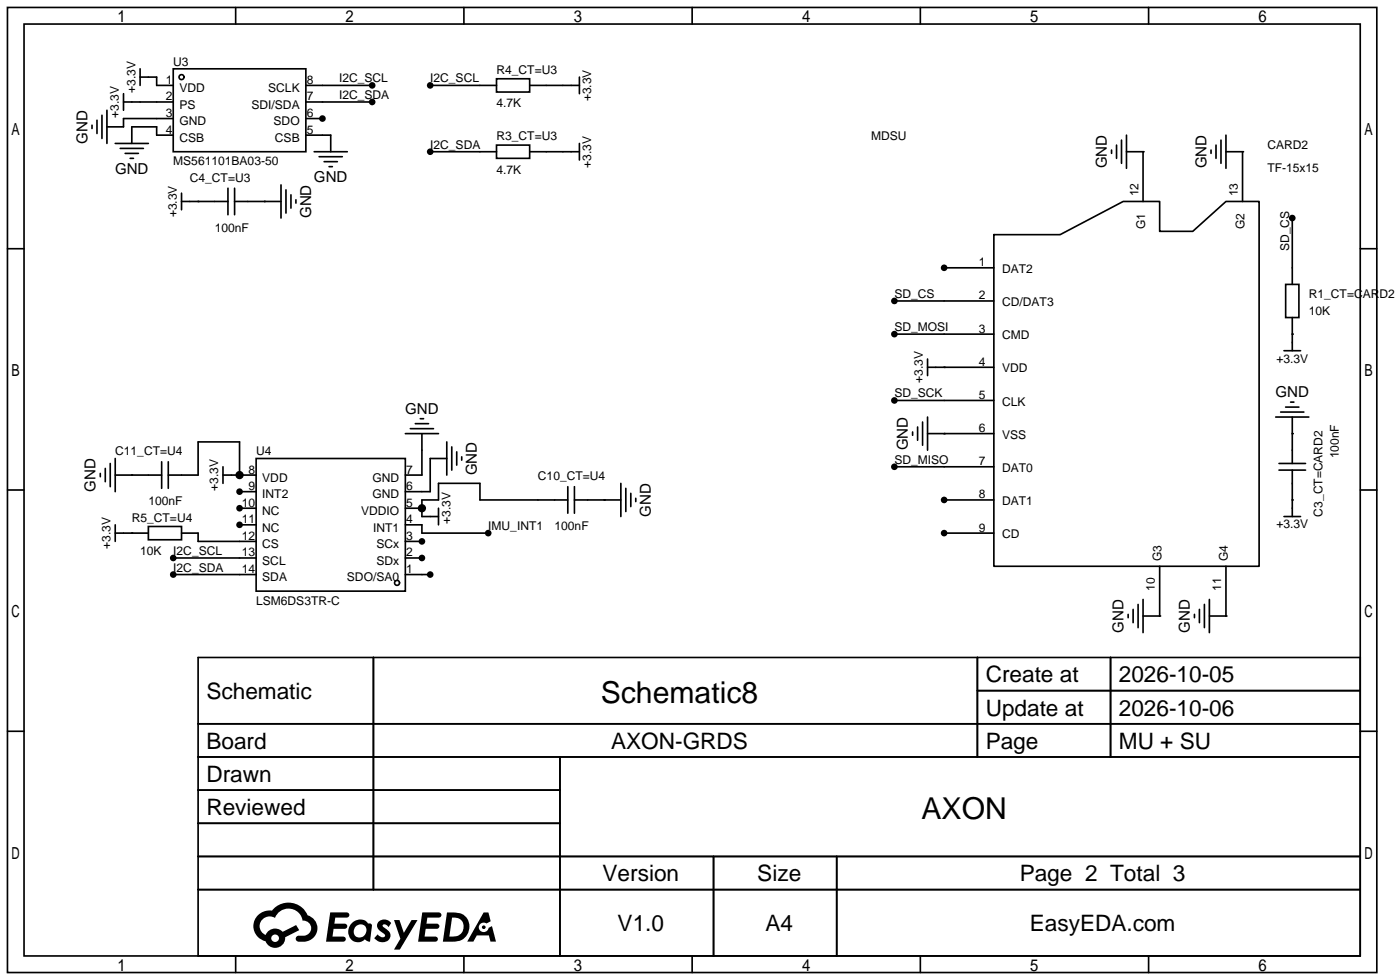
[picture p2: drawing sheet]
<svg xmlns="http://www.w3.org/2000/svg" width="214mm" height="150mm" viewBox="0 0 214 150" stroke-linecap="round" stroke-linejoin="round" font-family="sans-serif">
<g fill="none" stroke="#000" stroke-width=".25">
<path d="M1.1 1.1h209.8v147.9h-209.8zM3.7 3.7h204.7v142.7h-204.7zM14.1 19.2v.5M14.9 18.4v2M15.6 17.7v3.5M16.4 16.9v5.1M18.9 15.6h7.6M18.9 14.4v2.5M21.5 11.8h2.5v1.3h2.5M21.5 10.5v2.6M26.5 10.5h20.4v12.7h-20.4zM26.5 18.2h-7.6v1.2h-2.5"/>
<path d="M36.1 1.1v2.6M46.9 13.1h10.1M46.9 15.6h10.1M46.9 18.2h2.5M65.9 13.1h10.2M71.1 1.1v2.6M76.1 12.1h5.1v2h-5.1zM81.2 13.1h7.6M88.8 11.8v2.6M106 1.1v2.6M141 1.1v2.6M176 1.1v2.6"/>
<path d="M1.1 38.1h2.6M17.7 22h5M18.4 22.7h3.6M19.2 23.5h2M19.9 24.3h.5M26.5 20.7h-2.5v-1.3h-3.8v2.6M27.8 30.9h7.1M27.8 29.6v2.5M30.4 30.9h.1M34.9 28.8v4.1M35.9 30.9h7.2M35.9 28.8v4.1"/>
<path d="M40.5 30.9h.1M43.1 28.3v5.1M43.8 29.1v3.5M44.6 29.8v2.1M45.3 30.6v.5M46.9 20.7h3.8v2.5M48.1 23.2h5.1M48.9 24h3.6M49.7 24.8h2M50.4 25.5h.5M65.9 23.2h10.2M76.1 22.2h5.1v2.1h-5.1z"/>
<path d="M81.2 23.2h7.6M88.8 22v2.5M152.3 35.9h10.1l9.7-5h5.6v4.5h5.1l5-4.5h5.1v55.8h-40.6zM170.3 23v.5M171.1 22.2v2.1M171.8 21.5v3.5M172.6 23.2h2.5M172.6 20.7v5.1M175.1 23.2h.1M175.1 23.2v7.7M185.5 23v.5M186.3 22.2v2.1"/>
<path d="M187.1 21.5v3.5M187.8 20.7v5.1M187.8 23.2h2.6M190.4 23.2h.1M190.4 23.2v7.7M198 33.4v10.2M208.4 38.1h2.5M137 46.1h15.3M137 51.2h15.3M142.1 56.3h10.2M142.1 55v2.5M144.7 56.3h.1"/>
<path d="M144.7 41h7.6M196.7 53.7h2.6M197 43.6h2v5h-2zM198 51.2h.1M198 48.6v5.1M1.1 75.1h2.6M15.4 72.5v.5M16.1 71.8v2M16.9 71v3.5M17.7 72.8h7.1M17.7 70.2v5.1M20.2 72.8h.1"/>
<path d="M24.8 70.7v4.1M25.8 72.8h4.6v-5.1h6.3v5.1M25.8 70.7v4.1M34.2 72.8h5M34.2 71.5v2.5M36.7 77.9h2.5M36.7 75.3h2.5M39.2 70.2h22.9v20.4h-22.9zM62.1 77.9h2.5M62.1 66.4h5.1M62.9 65.7h3.5M63.6 64.9h2.1"/>
<path d="M64.4 64.1h.5M64.6 66.4v6.4h-2.5M67.2 77.9v2.5M68.5 70.2h-2.6v5.1h-3.8M68.5 67.7v5.1M69.2 68.5v3.5M70 69.2v2M70.7 70v.5M87 76.6h-13.5v-2.6h-6.3v2.6h-2.6v2.5h2.6M87 74.5v4.1M88 76.6h7.1M88 74.5v4.1"/>
<path d="M92.6 76.6h.1M95.1 74v5.1M95.9 74.8v3.6M96.6 75.6v2M97.4 76.3v.5M137 61.3h15.3M137 71.5h15.3M139.8 66.2v.5M140.6 65.4v2M141.4 64.6v3.6M142.1 66.4h10.2M142.1 63.9v5.1"/>
<path d="M144.7 66.4h.1M144.7 76.6h7.6M195.5 63.9h5M196 71h4M196 72h4M196.2 63.1h3.6M196.7 79.1h2.6M197 62.4h2M197.7 61.6h.5M198 76.6h.1M198 66.4h.1M198 63.9v7.1"/>
<path d="M198 72v7.1M208.4 75.1h2.5M17.7 81.7h5M17.7 80.4v2.5M20.2 81.7h.1M22.7 80.6h5.1v2.1h-5.1zM26.5 88h12.7M26.5 85.5h12.7M27.8 81.7h2.6v1.2h8.8M36.7 80.4h2.5M62.1 88h3.8M62.1 85.5h2.5"/>
<path d="M62.1 82.9h2.5M62.1 80.4h2.5v1.3h10.2M144.7 81.7h7.6M172.8 94.1v.5M173.6 93.3v2.1M174.4 92.6v3.5M175.1 91.8v5.1M175.1 94.4h2.6M177.7 94.4h.1M177.7 86.7v7.7M183 94.1v.5M183.8 93.3v2.1"/>
<path d="M184.5 92.6v3.5M185.3 94.4h2.5M185.3 91.8v5.1M187.8 94.4h.1M187.8 86.7v7.7M1.1 112h2.6M30.4 100.7h178v45.7h-178zM30.4 110.9h178M30.4 116h178M57.2 100.7v35.6M85.8 116v30.4M149.8 100.7v15.3"/>
<path d="M149.8 105.8h58.6M170.2 100.7v15.3M208.4 112h2.5M30.4 121h55.4M30.4 131.2h178M30.4 126.1h55.4M30.4 136.3h178M109.3 131.2v15.2M128.2 131.2v15.2M36.1 146.4v2.6M71.1 146.4v2.6M106 146.4v2.6"/>
<path d="M141 146.4v2.6M176 146.4v2.6"/>
<circle cx="27.8" cy="11.8" r=".38"/>
<circle cx="60.8" cy="89.3" r=".38"/>
</g>
<g fill="#000">
<path d="M64.7 139.8h1.6a1.32 1.32 0 0 1 1.3 .2 .39 .39 0 0 1-.4 .6h-1.7l-.2 .9h1.7a.4 .4 0 0 1 .3 .4 .4 .4 0 0 1-.4 .4h-1.7l-.1 1.2h.8a1.23 1.23 0 0 1 1.1 .2 .39 .39 0 0 1-.3 .5h-2.6zM50.6 139.8h1.6a1.31 1.31 0 0 1 1.3 .2 .4 .4 0 0 1-.4 .6h-1.7l-.2 .9h1.7a.4 .4 0 0 1 .3 .4 .4 .4 0 0 1-.4 .4h-1.7l-.2 1.2h.9a1.23 1.23 0 0 1 1.1 .2 .39 .39 0 0 1-.3 .5h-2.6zM58.1 141.1a1.3 1.3 0 0 1 1.8 .3l-.4 .6a.54 .54 0 0 0-.9-.2l.1 .1a2.32 2.32 0 0 1 1.1 1.4 1.36 1.36 0 0 1-1.1 1 1.36 1.36 0 0 1-1.4-.6l.6-.6a.7 .7 0 0 0 1.1 .3l-.1-.3a2.4 2.4 0 0 1-1.1-1.3l.1-.5zM60.4 140.9h.8l.7 2 1.2-2h.9l-2.7 4.6h-.9l.9-1.7zM74.1 139.8h.7l.4 1.3-.7 .4a.75 .75 0 0 0-1.1 .3 .75 .75 0 0 0 .5 1 .75 .75 0 0 0 1-.7l.5-.2 .6 2.3h-.9l-.2-.9h-1.8l-.6 .9h-.9z"/>
<path d="M39.5 140.2a2.37 2.37 0 0 0 1.2 4 1.54 1.54 0 0 0 1.8 1 1.54 1.54 0 0 0 1.2-1.6l2.1-1.1-.4-.8-2.1 1a1.57 1.57 0 0 0-2.6 .5 1.5 1.5 0 0 1-.7-2.1 1.5 1.5 0 0 1 2.1-.5 2.23 2.23 0 0 1 2.3-1.4 2.23 2.23 0 0 1 2 1.8 1.16 1.16 0 0 1 1.3 1.1 1.16 1.16 0 0 1-1.1 1.2h-.7a.47 .47 0 0 0-.6 .4 .47 .47 0 0 0 .4 .6 2.26 2.26 0 0 0 2.9-2.6 2.12 2.12 0 0 0-1.5-1.5 3.2 3.2 0 0 0-5.4-.7h-.4a2.55 2.55 0 0 0-1.8 .7zM41.6 143.7a.58 .58 0 0 1 1.1 0 .58 .58 0 0 1-1.1 0z"/>
<path d="M53.9 141.4a1.62 1.62 0 0 0-.4 2.1 1.62 1.62 0 0 0 2.1 .7l.3-.3 .4 .3h.4l.3-2.4-.2-.3h-.1a.57 .57 0 0 1-.6-.4 1.73 1.73 0 0 0-2.2 .3zM54.5 141.9a.96 .96 0 0 1 1.5 0 .96 .96 0 0 1-.3 1.5 .95 .95 0 0 1-1.3-.1 .95 .95 0 0 1 .1-1.4z"/>
<path d="M68.5 139.8l-.6 4.4h1.4a2.27 2.27 0 0 0 2.5-1.6 2.27 2.27 0 0 0-1.3-2.7zM69.3 140.6a1.5 1.5 0 0 1 1.8 1.5 1.5 1.5 0 0 1-2 1.4h-.3z"/>
<circle cx="49.4" cy="18.2" r=".51"/>
<circle cx="57" cy="15.6" r=".51"/>
<circle cx="57" cy="13.1" r=".51"/>
<circle cx="65.9" cy="13.1" r=".51"/>
<circle cx="65.9" cy="23.2" r=".51"/>
<circle cx="198" cy="33.4" r=".51"/>
<circle cx="137" cy="46.1" r=".51"/>
<circle cx="137" cy="51.2" r=".51"/>
<circle cx="144.7" cy="41" r=".51"/>
<circle cx="36.7" cy="77.9" r=".51"/>
<circle cx="36.7" cy="75.3" r=".51"/>
<circle cx="36.7" cy="72.8" r=".63"/>
<circle cx="64.6" cy="77.9" r=".63"/>
<circle cx="137" cy="61.3" r=".51"/>
<circle cx="137" cy="71.5" r=".51"/>
<circle cx="144.7" cy="76.6" r=".51"/>
<circle cx="26.5" cy="85.5" r=".51"/>
<circle cx="26.5" cy="88" r=".51"/>
<circle cx="36.7" cy="80.4" r=".51"/>
<circle cx="64.6" cy="82.9" r=".51"/>
<circle cx="64.6" cy="85.5" r=".51"/>
<circle cx="65.9" cy="88" r=".51"/>
<circle cx="74.8" cy="81.7" r=".51"/>
<circle cx="144.7" cy="81.7" r=".51"/>
<circle cx="74.1" cy="142" r=".28"/>
</g>
<g font-size="4.6">
<text x="92.1" y="107.6">Schematic8</text>
<text x="141.2" y="125.4">AXON</text>
</g>
<g font-size="3.5">
<text x="31.6" y="107.1">Schematic</text>
<text x="151" y="104.5">Create at</text>
<text x="171.4" y="104.5">2026-10-05</text>
<text x="151" y="109.6">Update at</text>
<text x="171.4" y="109.6">2026-10-06</text>
<text x="31.6" y="114.7">Board</text>
<text x="31.6" y="119.8">Drawn</text>
<text x="93.6" y="114.7">AXON-GRDS</text>
<text x="151" y="114.7">Page</text>
<text x="171.4" y="114.7">MU + SU</text>
<text x="31.6" y="124.8">Reviewed</text>
<text x="92.3" y="135">Version</text>
<text x="116" y="135">Size</text>
<text x="156.2" y="135">Page 2 Total 3</text>
<text x="94.6" y="142.6">V1.0</text>
<text x="117.3" y="142.6">A4</text>
<text x="157.8" y="142.6">EasyEDA.com</text>
</g>
<g font-size="2.3">
<text x="13.4" y="22" transform="rotate(-90 13.4 22)">GND</text>
<text x="17.6" y="26.6">GND</text>
<text x="48.1" y="27.9">GND</text>
<text x="169.6" y="25.8" transform="rotate(-90 169.6 25.8)">GND</text>
<text x="184.8" y="25.8" transform="rotate(-90 184.8 25.8)">GND</text>
<text x="47.7" y="33.4" transform="rotate(-90 47.7 33.4)">GND</text>
<text x="62.1" y="63.4">GND</text>
<text x="195.4" y="60.9">GND</text>
<text x="139.1" y="69" transform="rotate(-90 139.1 69)">GND</text>
<text x="14.7" y="75.3" transform="rotate(-90 14.7 75.3)">GND</text>
<text x="73.1" y="72.8" transform="rotate(-90 73.1 72.8)">GND</text>
<text x="99.7" y="79.1" transform="rotate(-90 99.7 79.1)">GND</text>
<text x="172.1" y="96.9" transform="rotate(-90 172.1 96.9)">GND</text>
<text x="182.3" y="96.9" transform="rotate(-90 182.3 96.9)">GND</text>
</g>
<g font-size="1.8">
<text x="26.5" y="10.1">U3</text>
<text x="76.1" y="11.3">R4_CT=U3</text>
<text x="20.7" y="14.2" transform="rotate(-90 20.7 14.2)">+3.3V</text>
<text x="25.4" y="12.9">1</text>
<text x="25.4" y="15.4">2</text>
<text x="25.4" y="17.9">3</text>
<text x="27.5" y="14.1">VDD</text>
<text x="27.5" y="16.7">PS</text>
<text x="38.5" y="16.7">SDI/SDA</text>
<text x="41.1" y="14.1">SCLK</text>
<text x="47" y="17.9">6</text>
<text x="47" y="15.4">7</text>
<text x="47" y="12.9">8</text>
<text x="51.9" y="15.2">I2C_SDA</text>
<text x="51.9" y="12.6">I2C_SCL</text>
<text x="65.9" y="12.6">I2C_SCL</text>
<text x="76.1" y="16.4">4.7K</text>
<text x="90.6" y="15.5" transform="rotate(-90 90.6 15.5)">+3.3V</text>
<text x="18.2" y="18.1" transform="rotate(-90 18.2 18.1)">+3.3V</text>
<text x="25.4" y="20.5">4</text>
<text x="27.5" y="19.2">GND</text>
<text x="27.5" y="21.7">CSB</text>
<text x="41.9" y="19.2">SDO</text>
<text x="42.1" y="21.7">CSB</text>
<text x="47" y="20.5">5</text>
<text x="65.9" y="22.8">I2C_SDA</text>
<text x="76.1" y="21.5">R3_CT=U3</text>
<text x="133.5" y="21.5">MDSU</text>
<text x="194.2" y="22.8">CARD2</text>
<text x="26.5" y="25.3">MS561101BA03-50</text>
<text x="29.1" y="27.9">C4_CT=U3</text>
<text x="76.1" y="26.6">4.7K</text>
<text x="90.6" y="25.7" transform="rotate(-90 90.6 25.7)">+3.3V</text>
<text x="194.2" y="26.3">TF-15x15</text>
<text x="27.1" y="33.3" transform="rotate(-90 27.1 33.3)">+3.3V</text>
<text x="32.9" y="35.5">100nF</text>
<text x="174.4" y="30.1" transform="rotate(-90 174.4 30.1)">12</text>
<text x="175.4" y="35.1" transform="rotate(-90 175.4 35.1)">G1</text>
<text x="189.7" y="30.1" transform="rotate(-90 189.7 30.1)">13</text>
<text x="190.7" y="35.1" transform="rotate(-90 190.7 35.1)">G2</text>
<text x="150" y="40.8">1</text>
<text x="153.5" y="41.8">DAT2</text>
<text x="197.5" y="38.5" transform="rotate(-90 197.5 38.5)">SD_CS</text>
<text x="137" y="45.6">SD_CS</text>
<text x="150" y="45.9">2</text>
<text x="153.5" y="46.9">CD/DAT3</text>
<text x="200.5" y="45.6">R1_CT=CARD2</text>
<text x="137" y="50.7">SD_MOSI</text>
<text x="150" y="51">3</text>
<text x="153.5" y="52">CMD</text>
<text x="200.5" y="48.2">10K</text>
<text x="141.4" y="58.7" transform="rotate(-90 141.4 58.7)">+3.3V</text>
<text x="150" y="56">4</text>
<text x="153.5" y="57">VDD</text>
<text x="195.6" y="55.5">+3.3V</text>
<text x="137" y="60.9">SD_SCK</text>
<text x="150" y="61.1">5</text>
<text x="153.5" y="62.1">CLK</text>
<text x="17.7" y="69.8">C11_CT=U4</text>
<text x="39.2" y="69.8">U4</text>
<text x="137" y="71">SD_MISO</text>
<text x="150" y="66.2">6</text>
<text x="150" y="71.3">7</text>
<text x="153.5" y="67.2">VSS</text>
<text x="205.2" y="70.2" transform="rotate(-90 205.2 70.2)">100nF</text>
<text x="22.7" y="77.4">100nF</text>
<text x="33.4" y="75.2" transform="rotate(-90 33.4 75.2)">+3.3V</text>
<text x="37.1" y="77.6">10</text>
<text x="38.1" y="72.5">8</text>
<text x="38.1" y="75.1">9</text>
<text x="40.2" y="73.8">VDD</text>
<text x="40.2" y="76.4">INT2</text>
<text x="57.1" y="76.4">GND</text>
<text x="57.1" y="73.8">GND</text>
<text x="62.2" y="77.6">5</text>
<text x="62.2" y="75.1">6</text>
<text x="62.2" y="72.5">7</text>
<text x="82.4" y="73.6">C10_CT=U4</text>
<text x="150" y="76.4">8</text>
<text x="153.5" y="72.3">DAT0</text>
<text x="153.5" y="77.4">DAT1</text>
<text x="20.2" y="79.9">R5_CT=U4</text>
<text x="37.1" y="80.2">11</text>
<text x="37.1" y="82.7">12</text>
<text x="40.2" y="78.9">NC</text>
<text x="40.2" y="81.4">NC</text>
<text x="40.2" y="84">CS</text>
<text x="55.3" y="78.9">VDDIO</text>
<text x="57.2" y="81.4">INT1</text>
<text x="57.7" y="84">SCx</text>
<text x="62.2" y="82.7">3</text>
<text x="62.2" y="80.2">4</text>
<text x="69" y="80.3" transform="rotate(-90 69 80.3)">+3.3V</text>
<text x="74.8" y="81.2">IMU_INT1</text>
<text x="85" y="81.2">100nF</text>
<text x="150" y="81.4">9</text>
<text x="153.5" y="82.4">CD</text>
<text x="195.6" y="80.9">+3.3V</text>
<text x="202.6" y="79.1" transform="rotate(-90 202.6 79.1)">C3_CT=CARD2</text>
<text x="16.9" y="84.1" transform="rotate(-90 16.9 84.1)">+3.3V</text>
<text x="21.5" y="85">10K</text>
<text x="26.5" y="85">I2C_SCL</text>
<text x="26.5" y="87.5">I2C_SDA</text>
<text x="37.1" y="85.2">13</text>
<text x="37.1" y="87.8">14</text>
<text x="40.2" y="86.5">SCL</text>
<text x="40.2" y="89.1">SDA</text>
<text x="53.2" y="89.1">SDO/SA0</text>
<text x="57.7" y="86.5">SDx</text>
<text x="62.2" y="87.8">1</text>
<text x="62.2" y="85.2">2</text>
<text x="178" y="86" transform="rotate(-90 178 86)">G3</text>
<text x="188.1" y="86" transform="rotate(-90 188.1 86)">G4</text>
<text x="39.2" y="92.6">LSM6DS3TR-C</text>
<text x="177" y="90.6" transform="rotate(-90 177 90.6)">10</text>
<text x="187.1" y="90.6" transform="rotate(-90 187.1 90.6)">11</text>
</g>
</svg>
